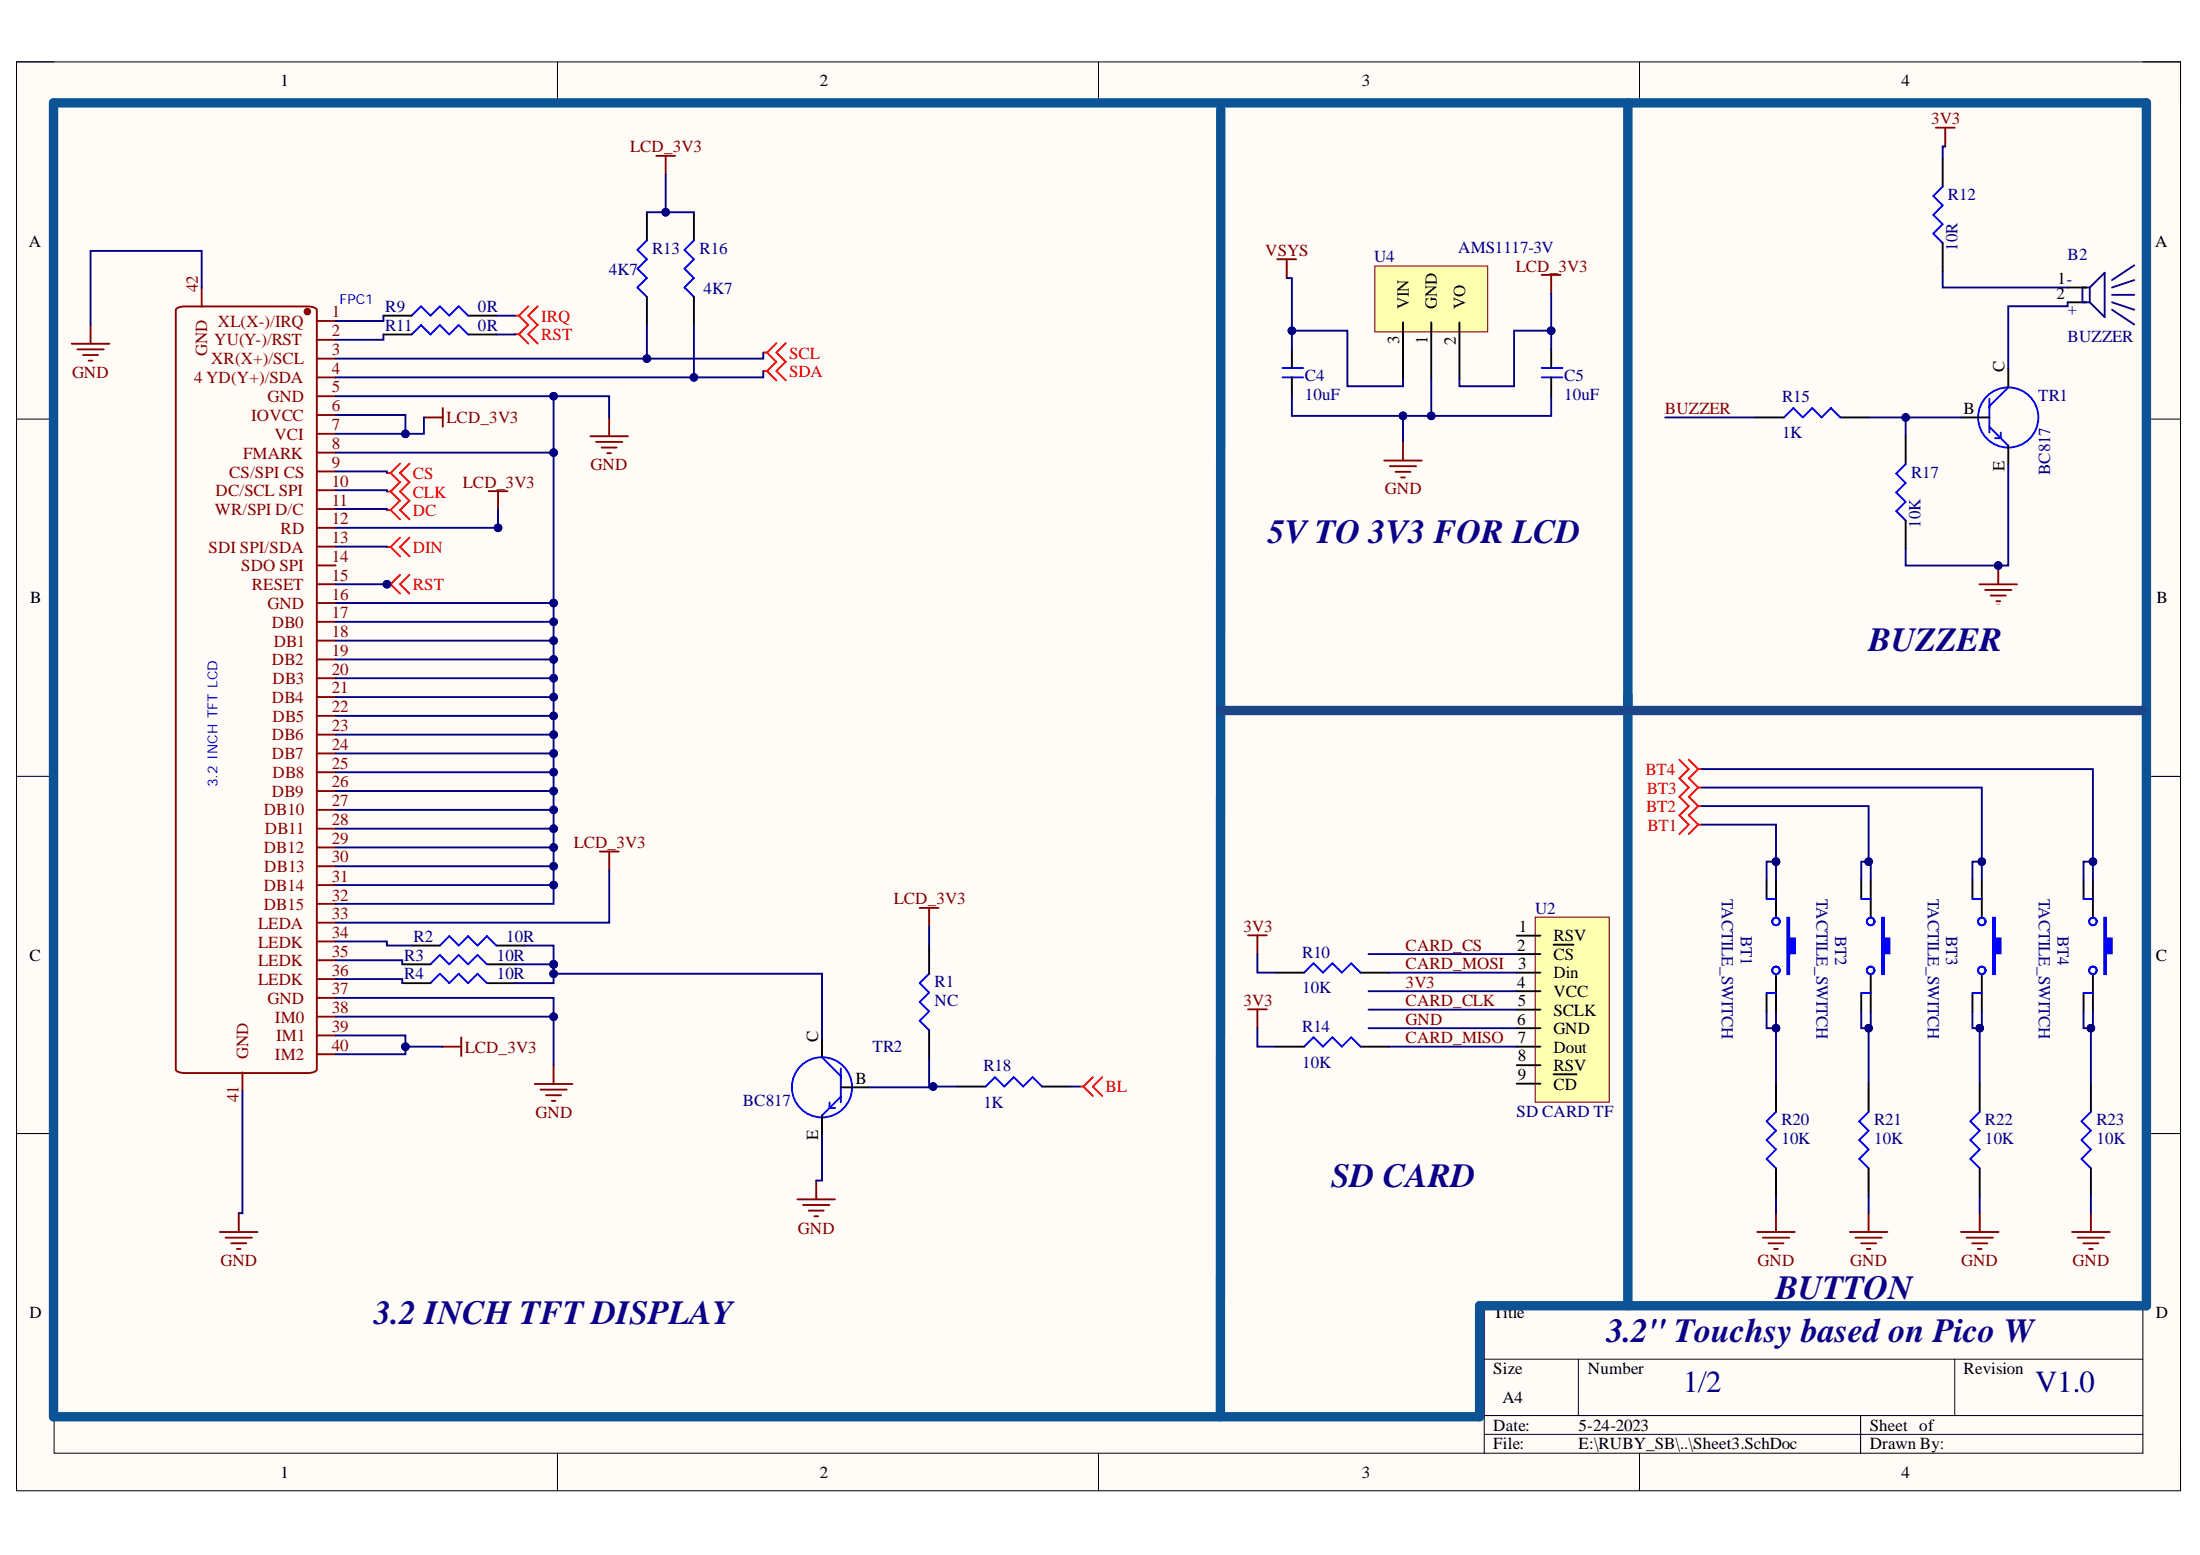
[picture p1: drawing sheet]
<svg xmlns="http://www.w3.org/2000/svg" width="297mm" height="210mm" viewBox="0 0 297 210" stroke-linecap="round" stroke-linejoin="round" font-family="sans-serif">
<path d="M2.2 8.4h292.2v192.8h-292.2z" fill-rule="evenodd" fill="#fffcf8"/>
<path d="M2.2 8.4h292.2v192.8h-292.2z" fill="none" stroke="#000" stroke-width=".14"/>
<path d="M7.3 13.4h282v182.8h-282z" fill-rule="evenodd" fill="#fffcf8"/>
<g fill="none" stroke="#000" stroke-width=".14">
<path d="M2.2 8.3h5.1M7.3 13.4h282v182.8h-282zM75.3 8.3v5.1M148.3 8.3v5.1M221.4 8.4v5M289.3 8.4h5.1v5M2.2 56.6h5.1M289.3 56.6h5.1M2.2 104.8h5.1M289.3 104.8h5.1M2.2 153h5.1M289.3 153h5.1"/>
<path d="M289.3 175.9h-88.9v20.3M75.3 196.2v5M148.3 196.2v5M200.4 183.5h88.9M200.4 191.1h88.9M200.4 193.6h88.9M213.1 183.5v7.6M221.4 196.2v5M251.2 191.1v5.1M263.9 183.5v7.6M294.4 196.2v5"/>
</g>
<path d="M207.3 123.8h10v25h-10z" fill-rule="evenodd" fill="#ffffb0"/>
<path d="M207.3 123.8h10v25h-10z" fill="none" stroke="#800000" stroke-width=".14"/>
<g fill="none" stroke="#000" stroke-width=".25">
<path d="M252.6 118.8v5.1M172.3 131.3h3.8M183.7 131.3h3.8M204.8 131.3h3.2M204.8 133.8h3.2M204.8 136.3h3.2M204.8 138.8h3.2M204.8 128.8h3.2M204.8 126.3h3.2M209.8 127.5h2.6M252.6 131.5v5.1M172.3 141.3h3.8"/>
<path d="M183.7 141.3h3.8M204.8 141.3h3.2M204.8 143.8h3.2M204.8 146.3h3.2M209.8 145h3.1"/>
</g>
<path d="M176.1 131.3l1.3-1.3 1.2 1.3 1.3-1.3 1.3 1.3 1.2-1.3 1.3 1.3M176.1 141.3l1.3-1.3 1.2 1.3 1.3-1.3 1.3 1.3 1.2-1.3 1.3 1.3" fill="none" stroke="#00f" stroke-width=".25"/>
<path d="M168.5 126.3h2.5M168.5 136.2h2.5M169.8 126.3v2.5M169.8 136.2v2.6" fill="none" stroke="#800000" stroke-width=".25"/>
<path d="M254.1 123.9h.3v2.8h.7v2h-.7v2.8h-.3z" fill-rule="evenodd" fill="#00f"/>
<g fill="none" stroke="#00f" stroke-width=".25">
<path d="M251.3 134h1.3M251.3 121.3h1.3M254.1 123.9h.3v2.8h.7v2h-.7v2.8h-.3z"/>
<circle cx="252.6" cy="131" r=".51"/>
<circle cx="252.6" cy="124.4" r=".51"/>
</g>
<path d="M239.8 118.8v5.1M251.3 118.8v2.5M239.8 131.5v5.1M251.3 134v2.6" fill="none" stroke="#000" stroke-width=".25"/>
<path d="M164.8 14.7v176.5M219.8 13.9v82.4" fill="none" stroke="#0b5394" stroke-width="1.3"/>
<path d="M241.3 123.9h.3v2.8h.7v2h-.7v2.8h-.3z" fill-rule="evenodd" fill="#00f"/>
<g fill="none" stroke="#00f" stroke-width=".25">
<path d="M238.5 134h1.3M238.5 121.3h1.3M241.3 123.9h.3v2.8h.7v2h-.7v2.8h-.3zM239.8 150.1l-1.3 1.3 1.3 1.2-1.3 1.3 1.3 1.3-1.3 1.2 1.3 1.3M252.3 150.1l-1.3 1.3 1.3 1.2-1.3 1.3 1.3 1.3-1.3 1.2 1.3 1.3M267.3 150.1l-1.3 1.3 1.3 1.2-1.3 1.3 1.3 1.3-1.3 1.2 1.3 1.3M282.3 150.1l-1.3 1.3 1.3 1.2-1.3 1.3 1.3 1.3-1.3 1.2 1.3 1.3"/>
<circle cx="239.8" cy="131" r=".51"/>
<circle cx="239.8" cy="124.4" r=".51"/>
</g>
<path d="M238.5 118.8v2.5M267.6 118.8v5.1M238.5 134v2.6M267.6 131.5v5.1M239.8 146.3v3.8M239.8 157.7v3.8M252.3 146.3v3.8M252.3 157.7v3.8M267.3 146.3v3.8M267.3 157.7v3.8M282.3 146.3v3.8M282.3 157.7v3.8" fill="none" stroke="#000" stroke-width=".25"/>
<g fill="none" stroke="#800000" stroke-width=".25">
<path d="M237.3 166.3h5M238 167.1h3.6M238.8 167.8h2M239.5 168.6h.5M239.8 163.8v2.5M249.8 166.3h5M250.5 167.1h3.6M251.3 167.8h2M252 168.6h.5M252.3 163.8v2.5M264.8 166.3h5M265.5 167.1h3.6"/>
<path d="M266.3 167.8h2M267 168.6h.5M267.3 163.8v2.5M279.8 166.3h5M280.5 167.1h3.6M281.3 167.8h2M282.1 168.6h.5M282.3 163.8v2.5"/>
</g>
<path d="M269.1 123.9h.3v2.8h.7v2h-.7v2.8h-.3z" fill-rule="evenodd" fill="#00f"/>
<g fill="none" stroke="#00f" stroke-width=".25">
<path d="M266.3 134h1.3M266.3 121.3h1.3M269.1 123.9h.3v2.8h.7v2h-.7v2.8h-.3z"/>
<circle cx="267.6" cy="131" r=".51"/>
<circle cx="267.6" cy="124.4" r=".51"/>
</g>
<path d="M266.3 118.8v2.5M282.6 118.8v5.1M266.3 134v2.6M282.6 131.5v5.1" fill="none" stroke="#000" stroke-width=".25"/>
<path d="M284.1 123.9h.3v2.8h.7v2h-.7v2.8h-.3z" fill-rule="evenodd" fill="#00f"/>
<g fill="none" stroke="#00f" stroke-width=".25">
<path d="M240.9 56.4l1.2-1.3 1.3 1.3 1.3-1.3 1.2 1.3 1.3-1.3 1.3 1.3M268.6 57.6l2.6 2.6M268.6 53.8v4.6M270.1 58.4v.7h-.7M271.2 52.3l-2.6 2.5M281.3 134h1.3M281.3 121.3h1.3M284.1 123.9h.3v2.8h.7v2h-.7v2.8h-.3z"/>
<circle cx="271.1" cy="56.4" r="4.1"/>
<circle cx="282.6" cy="131" r=".51"/>
<circle cx="282.6" cy="124.4" r=".51"/>
</g>
<path d="M237.1 56.4h3.8M248.5 56.4h3.8M264.8 56.4h3.8M271.2 49.8v2.5M271.2 60.2v2.5M281.3 118.8v2.5M281.3 134v2.6" fill="none" stroke="#000" stroke-width=".25"/>
<path d="M267.3 78.9h5M268 79.6h3.6M269.8 76.3v2.6M268.8 80.4h2M269.5 81.2h.6" fill="none" stroke="#800000" stroke-width=".25"/>
<circle cx="269.8" cy="76.3" r=".51" fill="#000080"/>
<circle cx="269.8" cy="76.3" r=".51" fill="none" stroke="#000080" stroke-width=".14"/>
<path d="M261.4 17.2h2.5M262.6 17.2v2.6M189.4 59.6v2.6M186.9 62.2h5.1M187.7 62.9h3.5M188.4 63.7h2M189.2 64.4h.5" fill="none" stroke="#800000" stroke-width=".25"/>
<path d="M262.3 25.2l-1.3 1.3 1.3 1.2-1.3 1.3 1.3 1.3-1.3 1.2 1.3 1.3M173.2 50.9h2.7M173.2 49.7h2.7M208.2 50.9h2.8M208.2 49.7h2.8M257.3 62.7l-1.3 1.2 1.3 1.3-1.3 1.3 1.3 1.2-1.3 1.3 1.3 1.3" fill="none" stroke="#00f" stroke-width=".25"/>
<path d="M262.3 21.4v3.8M262.3 32.8v3.8M174.4 47.1v2.6M174.4 50.9v2.6M209.4 47.1v2.6M209.4 50.9v2.6M257.3 58.9v3.8M257.3 70.3v3.8" fill="none" stroke="#000" stroke-width=".25"/>
<g fill="none" stroke="#f00" stroke-width=".25">
<path d="M226.7 110l1.3 1.3-1.3 1.3M226.7 107.5l1.3 1.3-1.3 1.3M226.7 105l1.3 1.3-1.3 1.3M226.7 102.5l1.3 1.3-1.3 1.3M228 110l1.3 1.3M228 107.5l1.3 1.3M228 105l1.3 1.3M228 102.5l1.3 1.3M229.3 111.3l-1.3 1.3M229.3 111.3h.5M229.3 108.8l-1.3 1.3M229.3 108.8h.5"/>
<path d="M229.3 106.3l-1.3 1.3M229.3 106.3h.5M229.3 103.8l-1.3 1.3M229.3 103.8h.5"/>
</g>
<path d="M185.6 35.9h15.3v8.9h-15.3z" fill-rule="evenodd" fill="#ffffb0"/>
<path d="M185.6 35.9h15.3v8.9h-15.3z" fill="none" stroke="#800000" stroke-width=".14"/>
<path d="M189.4 43.5v7.6M193.2 43.5v7.6M197 43.5v7.6" fill="none" stroke="#000" stroke-width=".25"/>
<path d="M23.8 41.7l.7-.3h.5h16.5a1.22 1.22 0 0 1 1.3 .5v102.5a1.22 1.22 0 0 1-1.3 .4h-16.5a1.22 1.22 0 0 1-1.3-.4v-102.5z" fill="none" stroke="#800" stroke-width=".25"/>
<circle cx="41.5" cy="42.1" r=".38" fill="#800"/>
<g fill="none" stroke="#800" stroke-width=".25">
<path d="M27.2 38.9v2.5M42.8 43.3h2.5M42.8 45.9h2.5M42.8 48.4h2.5M42.8 50.9h2.5M42.8 53.5h2.5M42.8 56h2.5M42.8 58.6h2.5M42.8 61.1h2.5M42.8 63.6h2.5M42.8 66.2h2.5M42.8 68.7h2.5"/>
<path d="M42.8 71.3h2.5M42.8 73.8h2.5M42.8 76.3h2.5M42.8 78.9h2.5M42.8 81.4h2.5M42.8 83.9h2.5M42.8 86.5h2.5M42.8 89h2.5M42.8 91.6h2.5M42.8 94.1h2.5M42.8 96.6h2.5M42.8 99.2h2.5"/>
<path d="M42.8 101.7h2.5M42.8 104.2h2.5M42.8 106.8h2.5M42.8 109.3h2.5M42.8 111.9h2.5M42.8 114.4h2.5M42.8 116.9h2.5M42.8 119.5h2.5M42.8 122h2.5M42.8 124.5h2.5M42.8 127.1h2.5M42.8 129.6h2.5"/>
<path d="M42.8 132.2h2.5M42.8 134.7h2.5M42.8 137.2h2.5M42.8 139.8h2.5M32.7 144.7v2.6M42.8 142.3h2.5"/>
<circle cx="41.5" cy="42.1" r=".38"/>
</g>
<g fill="none" stroke="#800000" stroke-width=".25">
<path d="M88.6 21h2.6M89.9 21v2.6M9.7 46.4h5.1M10.4 47.2h3.6M11.2 47.9h2M12 48.7h.5M12.2 43.9v2.5M57.2 56.4h2.6M59.8 55.1v2.5M79.7 58.9h5.1M80.5 59.7h3.5M82.2 56.4v2.5"/>
<path d="M66 66.3h2.5M67.2 66.3v2.5M81.2 60.4h2.1M82 61.2h.5M81 114.9h2.5M82.3 114.9v2.6M59.7 141.3h2.6M62.3 140v2.6M72.2 146.3h5.1M73 147.1h3.5M73.7 147.8h2.1M74.5 148.6h.5"/>
<path d="M74.7 143.8v2.5M29.7 166.3h5.1M30.5 167.1h3.5M31.2 167.8h2M32 168.6h.5M32.2 163.8v2.5"/>
</g>
<path d="M87.3 32.5l-1.2 1.2 1.2 1.3-1.2 1.3 1.2 1.2-1.2 1.3 1.2 1.3M93.7 32.5l-1.3 1.2 1.3 1.3-1.3 1.3 1.3 1.2-1.3 1.3 1.3 1.3M55.6 42.6l1.2-1.3 1.3 1.3 1.3-1.3 1.3 1.3 1.2-1.3 1.3 1.3M55.6 45.2l1.2-1.3 1.3 1.3 1.3-1.3 1.3 1.3 1.2-1.3 1.3 1.3M58.1 130.2l1.3-1.3 1.3 1.3 1.2-1.3 1.3 1.3 1.3-1.3 1.2 1.3M58.1 132.7l1.3-1.3 1.3 1.3 1.2-1.3 1.3 1.3 1.3-1.3 1.2 1.3M59.4 127.6l1.3-1.2 1.2 1.2 1.3-1.2 1.3 1.2 1.2-1.2 1.3 1.2" fill="none" stroke="#00f" stroke-width=".25"/>
<g fill="none" stroke="#000" stroke-width=".25">
<path d="M87.3 28.7v3.8M93.7 28.7v3.8M279.2 38.8h2.5M51.8 42.6h3.8M51.8 45.2h3.8M63.2 42.6h3.8M63.2 45.2h3.8M87.3 40.1v3.8M93.7 40.1v3.8M279.2 40.8h2.5M54.3 130.2h3.8M54.3 132.7h3.8"/>
<path d="M55.6 127.6h3.8M65.7 130.2h3.9M65.7 132.7h3.9M67 127.6h3.8"/>
</g>
<g fill="none" stroke="#f00" stroke-width=".25">
<path d="M69.6 45.1h.5M69.6 42.6h.5M70.1 45.1l1.2 1.3M70.1 42.6l1.2 1.3M71.3 43.8l-1.2 1.3M71.3 41.3l-1.2 1.3M72.6 43.8l-1.3 1.3 1.3 1.3M72.6 41.3l-1.3 1.3 1.3 1.3M103.1 50.1h.5M103.1 47.6h.5M103.6 50.1l1.2 1.3M103.6 47.6l1.2 1.3"/>
<path d="M104.8 48.8l-1.2 1.3M104.8 46.3l-1.2 1.3M106.1 48.8l-1.3 1.3 1.3 1.3M106.1 46.3l-1.3 1.3 1.3 1.3M52.2 73.8h.5M52.2 68.8h.5M52.2 66.3h.5M52.2 63.8h.5M52.2 78.9h.5M52.7 73.8l1.3 1.3M52.7 68.8l1.3 1.3M52.7 66.3l1.3 1.3"/>
<path d="M52.7 63.8l1.3 1.3M52.7 78.9l1.3 1.2M54 72.6l-1.3 1.2M54 67.6l-1.3 1.2M54 65.1l-1.3 1.2M54 62.6l-1.3 1.2M54 77.6l-1.3 1.3M55.3 72.6l-1.3 1.2 1.3 1.3M55.3 67.6l-1.3 1.2 1.3 1.3M55.3 65.1l-1.3 1.2 1.3 1.3M55.3 62.6l-1.3 1.2 1.3 1.3M55.3 77.6l-1.3 1.3 1.3 1.2"/>
</g>
<path d="M7.2 13.9h282.6v162.4h-90v14.9h-192.6zM219.8 93.8v82.5" fill="none" stroke="#0b5394" stroke-width="1.3"/>
<path d="M282.2 38.8v2M282.2 38.8h-1v2h1M282.2 38.8l2-2v6l-2-2M285.2 39.8h3M288.2 37.8l-3 1M288.2 35.8l-3 2M285.2 40.8l3 1M285.2 41.8l3 2" fill="none" stroke="#0c0087" stroke-width=".25"/>
<circle cx="52.2" cy="78.9" r=".51" fill="#000080"/>
<circle cx="52.2" cy="78.9" r=".51" fill="none" stroke="#000080" stroke-width=".14"/>
<path d="M172.4 35h2.6M173.7 35v2.5M208.2 37.1h2.5M209.4 37.1v2.5M124.2 122.6h2.5M125.4 122.6v2.5M110.2 159.4v2.5M107.7 161.9h5M108.4 162.7h3.6M109.2 163.4h2M110 164.2h.5" fill="none" stroke="#800000" stroke-width=".25"/>
<g fill="none" stroke="#00f" stroke-width=".25">
<path d="M125.4 131.4l-1.2 1.3 1.2 1.3-1.2 1.2 1.2 1.3-1.2 1.3 1.2 1.3M111 142.7l2.5 2.5M112 148.8v.8h.8M113.5 148l-2.5 2.6M113.5 144.2v4.6M133.1 146.7l1.2-1.3 1.3 1.3 1.3-1.3 1.3 1.3 1.2-1.3 1.3 1.3"/>
<circle cx="111" cy="146.8" r="4.1"/>
</g>
<path d="M125.4 127.6v3.8M125.4 139.1v3.8M111 140.2v2.5M111 150.6v2.5M113.5 146.8h3.8M129.3 146.7h3.8M140.7 146.7h3.8" fill="none" stroke="#000" stroke-width=".25"/>
<path d="M145.8 146.7h.5M146.3 146.7l1.3 1.2M147.6 145.4l-1.3 1.3M148.8 145.4l-1.2 1.3 1.2 1.2" fill="none" stroke="#f00" stroke-width=".25"/>
<path d="M169.8 128.8v2.5h2.5M169.8 138.8v2.5h2.5M184.8 138.8h20M184.8 136.3h20M184.8 133.8h20M184.8 128.8h20M187.5 131.3h17.3M266.3 136.6v2.2h1M187.5 141.3h17.3" fill="none" stroke="#000080" stroke-width=".25"/>
<circle cx="267.3" cy="138.8" r=".51" fill="#000080"/>
<circle cx="267.3" cy="138.8" r=".51" fill="none" stroke="#000080" stroke-width=".14"/>
<path d="M267.6 136.6v2.2h-.3v7.5" fill="none" stroke="#000080" stroke-width=".25"/>
<circle cx="267.3" cy="138.8" r=".51" fill="#000080"/>
<circle cx="267.3" cy="138.8" r=".51" fill="none" stroke="#000080" stroke-width=".14"/>
<path d="M281.3 136.6v2.2h1" fill="none" stroke="#000080" stroke-width=".25"/>
<circle cx="282.3" cy="138.8" r=".51" fill="#000080"/>
<circle cx="282.3" cy="138.8" r=".51" fill="none" stroke="#000080" stroke-width=".14"/>
<path d="M282.6 136.6v2.2h-.3v7.5" fill="none" stroke="#000080" stroke-width=".25"/>
<circle cx="282.3" cy="138.8" r=".51" fill="#000080"/>
<circle cx="282.3" cy="138.8" r=".51" fill="none" stroke="#000080" stroke-width=".14"/>
<path d="M251.3 136.6v2.2h1" fill="none" stroke="#000080" stroke-width=".25"/>
<circle cx="252.3" cy="138.8" r=".51" fill="#000080"/>
<circle cx="252.3" cy="138.8" r=".51" fill="none" stroke="#000080" stroke-width=".14"/>
<path d="M252.6 136.6v2.2h-.3v7.5" fill="none" stroke="#000080" stroke-width=".25"/>
<circle cx="252.3" cy="138.8" r=".51" fill="#000080"/>
<circle cx="252.3" cy="138.8" r=".51" fill="none" stroke="#000080" stroke-width=".14"/>
<path d="M239.8 116.3h-1.3v2.5" fill="none" stroke="#000080" stroke-width=".25"/>
<circle cx="239.8" cy="116.3" r=".51" fill="#000080"/>
<circle cx="239.8" cy="116.3" r=".51" fill="none" stroke="#000080" stroke-width=".14"/>
<path d="M238.5 136.6v2.2h1.3" fill="none" stroke="#000080" stroke-width=".25"/>
<circle cx="239.8" cy="138.8" r=".51" fill="#000080"/>
<circle cx="239.8" cy="138.8" r=".51" fill="none" stroke="#000080" stroke-width=".14"/>
<path d="M239.8 136.6v9.7" fill="none" stroke="#000080" stroke-width=".25"/>
<circle cx="239.8" cy="138.8" r=".51" fill="#000080"/>
<circle cx="239.8" cy="138.8" r=".51" fill="none" stroke="#000080" stroke-width=".14"/>
<path d="M224.8 56.4h12.3M257.3 56.4v2.5" fill="none" stroke="#000080" stroke-width=".25"/>
<circle cx="257.3" cy="56.4" r=".51" fill="#000080"/>
<circle cx="257.3" cy="56.4" r=".51" fill="none" stroke="#000080" stroke-width=".14"/>
<path d="M252.3 56.4h12.5" fill="none" stroke="#000080" stroke-width=".25"/>
<circle cx="257.3" cy="56.4" r=".51" fill="#000080"/>
<circle cx="257.3" cy="56.4" r=".51" fill="none" stroke="#000080" stroke-width=".14"/>
<path d="M262.6 19.8h-.3v1.6M271.2 62.7v13.6h-13.9v-2.2" fill="none" stroke="#000080" stroke-width=".25"/>
<circle cx="269.8" cy="76.3" r=".51" fill="#000080"/>
<circle cx="269.8" cy="76.3" r=".51" fill="none" stroke="#000080" stroke-width=".14"/>
<path d="M252.3 116.3h-1v2.5" fill="none" stroke="#000080" stroke-width=".25"/>
<circle cx="252.3" cy="116.3" r=".51" fill="#000080"/>
<circle cx="252.3" cy="116.3" r=".51" fill="none" stroke="#000080" stroke-width=".14"/>
<path d="M229.8 111.3h10v5" fill="none" stroke="#000080" stroke-width=".25"/>
<circle cx="239.8" cy="116.3" r=".51" fill="#000080"/>
<circle cx="239.8" cy="116.3" r=".51" fill="none" stroke="#000080" stroke-width=".14"/>
<path d="M239.8 116.3v2.5" fill="none" stroke="#000080" stroke-width=".25"/>
<circle cx="239.8" cy="116.3" r=".51" fill="#000080"/>
<circle cx="239.8" cy="116.3" r=".51" fill="none" stroke="#000080" stroke-width=".14"/>
<path d="M229.8 106.3h37.8v10h-1.3v2.5" fill="none" stroke="#000080" stroke-width=".25"/>
<circle cx="267.6" cy="116.3" r=".51" fill="#000080"/>
<circle cx="267.6" cy="116.3" r=".51" fill="none" stroke="#000080" stroke-width=".14"/>
<path d="M267.6 116.3v2.5" fill="none" stroke="#000080" stroke-width=".25"/>
<circle cx="267.6" cy="116.3" r=".51" fill="#000080"/>
<circle cx="267.6" cy="116.3" r=".51" fill="none" stroke="#000080" stroke-width=".14"/>
<path d="M229.8 103.8h52.8v12.5h-1.3v2.5" fill="none" stroke="#000080" stroke-width=".25"/>
<circle cx="282.6" cy="116.3" r=".51" fill="#000080"/>
<circle cx="282.6" cy="116.3" r=".51" fill="none" stroke="#000080" stroke-width=".14"/>
<path d="M282.6 116.3v2.5" fill="none" stroke="#000080" stroke-width=".25"/>
<circle cx="282.6" cy="116.3" r=".51" fill="#000080"/>
<circle cx="282.6" cy="116.3" r=".51" fill="none" stroke="#000080" stroke-width=".14"/>
<path d="M229.8 108.8h22.5v7.5h.3v2.5" fill="none" stroke="#000080" stroke-width=".25"/>
<circle cx="252.3" cy="116.3" r=".51" fill="#000080"/>
<circle cx="252.3" cy="116.3" r=".51" fill="none" stroke="#000080" stroke-width=".14"/>
<path d="M193.2 51.1v5h16.2v-2.6" fill="none" stroke="#000080" stroke-width=".25"/>
<circle cx="193.2" cy="56.1" r=".51" fill="#000080"/>
<circle cx="193.2" cy="56.1" r=".51" fill="none" stroke="#000080" stroke-width=".14"/>
<path d="M189.4 56.1v3.5" fill="none" stroke="#000080" stroke-width=".25"/>
<circle cx="189.4" cy="56.1" r=".51" fill="#000080"/>
<circle cx="189.4" cy="56.1" r=".51" fill="none" stroke="#000080" stroke-width=".14"/>
<path d="M174.4 47.1v-2.5h7.5v7.5h7.5v-1" fill="none" stroke="#000080" stroke-width=".25"/>
<circle cx="174.4" cy="44.6" r=".51" fill="#000080"/>
<circle cx="174.4" cy="44.6" r=".51" fill="none" stroke="#000080" stroke-width=".14"/>
<path d="M209.4 44.6v2.5" fill="none" stroke="#000080" stroke-width=".25"/>
<circle cx="209.4" cy="44.6" r=".51" fill="#000080"/>
<circle cx="209.4" cy="44.6" r=".51" fill="none" stroke="#000080" stroke-width=".14"/>
<path d="M209.4 39.6v5h-5v7.5h-7.4v-1" fill="none" stroke="#000080" stroke-width=".25"/>
<circle cx="209.4" cy="44.6" r=".51" fill="#000080"/>
<circle cx="209.4" cy="44.6" r=".51" fill="none" stroke="#000080" stroke-width=".14"/>
<path d="M27.2 38.9v-5h-15v10M45.3 53.5h36.9v2.9M32.7 147.3v16.5h-.5" fill="none" stroke="#000080" stroke-width=".25"/>
<circle cx="74.7" cy="53.5" r=".51" fill="#000080"/>
<circle cx="74.7" cy="53.5" r=".51" fill="none" stroke="#000080" stroke-width=".14"/>
<path d="M74.7 119.5v2.5h-29.4" fill="none" stroke="#000080" stroke-width=".25"/>
<circle cx="74.7" cy="119.5" r=".51" fill="#000080"/>
<circle cx="74.7" cy="119.5" r=".51" fill="none" stroke="#000080" stroke-width=".14"/>
<path d="M74.7 109.3v2.6" fill="none" stroke="#000080" stroke-width=".25"/>
<circle cx="74.7" cy="111.9" r=".51" fill="#000080"/>
<circle cx="74.7" cy="111.9" r=".51" fill="none" stroke="#000080" stroke-width=".14"/>
<circle cx="74.7" cy="109.3" r=".51" fill="#000080"/>
<circle cx="74.7" cy="109.3" r=".51" fill="none" stroke="#000080" stroke-width=".14"/>
<path d="M45.3 139.8h9.4v2.5h-9.4" fill="none" stroke="#000080" stroke-width=".25"/>
<circle cx="54.7" cy="141.3" r=".51" fill="#000080"/>
<circle cx="54.7" cy="141.3" r=".51" fill="none" stroke="#000080" stroke-width=".14"/>
<path d="M74.7 116.9v2.6h-29.4" fill="none" stroke="#000080" stroke-width=".25"/>
<circle cx="74.7" cy="119.5" r=".51" fill="#000080"/>
<circle cx="74.7" cy="119.5" r=".51" fill="none" stroke="#000080" stroke-width=".14"/>
<circle cx="74.7" cy="116.9" r=".51" fill="#000080"/>
<circle cx="74.7" cy="116.9" r=".51" fill="none" stroke="#000080" stroke-width=".14"/>
<path d="M45.3 114.4h29.4v2.5h-29.4" fill="none" stroke="#000080" stroke-width=".25"/>
<circle cx="74.7" cy="116.9" r=".51" fill="#000080"/>
<circle cx="74.7" cy="116.9" r=".51" fill="none" stroke="#000080" stroke-width=".14"/>
<circle cx="74.7" cy="114.4" r=".51" fill="#000080"/>
<circle cx="74.7" cy="114.4" r=".51" fill="none" stroke="#000080" stroke-width=".14"/>
<path d="M45.3 111.9h29.4v2.5" fill="none" stroke="#000080" stroke-width=".25"/>
<circle cx="74.7" cy="111.9" r=".51" fill="#000080"/>
<circle cx="74.7" cy="111.9" r=".51" fill="none" stroke="#000080" stroke-width=".14"/>
<circle cx="74.7" cy="114.4" r=".51" fill="#000080"/>
<circle cx="74.7" cy="114.4" r=".51" fill="none" stroke="#000080" stroke-width=".14"/>
<path d="M74.7 106.8v2.5h-29.4" fill="none" stroke="#000080" stroke-width=".25"/>
<circle cx="74.7" cy="109.3" r=".51" fill="#000080"/>
<circle cx="74.7" cy="109.3" r=".51" fill="none" stroke="#000080" stroke-width=".14"/>
<circle cx="74.7" cy="106.8" r=".51" fill="#000080"/>
<circle cx="74.7" cy="106.8" r=".51" fill="none" stroke="#000080" stroke-width=".14"/>
<path d="M74.7 104.2v2.6h-29.4" fill="none" stroke="#000080" stroke-width=".25"/>
<circle cx="74.7" cy="106.8" r=".51" fill="#000080"/>
<circle cx="74.7" cy="106.8" r=".51" fill="none" stroke="#000080" stroke-width=".14"/>
<circle cx="74.7" cy="104.2" r=".51" fill="#000080"/>
<circle cx="74.7" cy="104.2" r=".51" fill="none" stroke="#000080" stroke-width=".14"/>
<path d="M74.7 101.7v2.5h-29.4" fill="none" stroke="#000080" stroke-width=".25"/>
<circle cx="74.7" cy="104.2" r=".51" fill="#000080"/>
<circle cx="74.7" cy="104.2" r=".51" fill="none" stroke="#000080" stroke-width=".14"/>
<circle cx="74.7" cy="101.7" r=".51" fill="#000080"/>
<circle cx="74.7" cy="101.7" r=".51" fill="none" stroke="#000080" stroke-width=".14"/>
<path d="M74.7 99.2v2.5h-29.4" fill="none" stroke="#000080" stroke-width=".25"/>
<circle cx="74.7" cy="101.7" r=".51" fill="#000080"/>
<circle cx="74.7" cy="101.7" r=".51" fill="none" stroke="#000080" stroke-width=".14"/>
<circle cx="74.7" cy="99.2" r=".51" fill="#000080"/>
<circle cx="74.7" cy="99.2" r=".51" fill="none" stroke="#000080" stroke-width=".14"/>
<path d="M74.7 96.6v2.6h-29.4" fill="none" stroke="#000080" stroke-width=".25"/>
<circle cx="74.7" cy="99.2" r=".51" fill="#000080"/>
<circle cx="74.7" cy="99.2" r=".51" fill="none" stroke="#000080" stroke-width=".14"/>
<circle cx="74.7" cy="96.6" r=".51" fill="#000080"/>
<circle cx="74.7" cy="96.6" r=".51" fill="none" stroke="#000080" stroke-width=".14"/>
<path d="M74.7 94.1v2.5h-29.4" fill="none" stroke="#000080" stroke-width=".25"/>
<circle cx="74.7" cy="96.6" r=".51" fill="#000080"/>
<circle cx="74.7" cy="96.6" r=".51" fill="none" stroke="#000080" stroke-width=".14"/>
<circle cx="74.7" cy="94.1" r=".51" fill="#000080"/>
<circle cx="74.7" cy="94.1" r=".51" fill="none" stroke="#000080" stroke-width=".14"/>
<path d="M74.7 91.6v2.5h-29.4" fill="none" stroke="#000080" stroke-width=".25"/>
<circle cx="74.7" cy="94.1" r=".51" fill="#000080"/>
<circle cx="74.7" cy="94.1" r=".51" fill="none" stroke="#000080" stroke-width=".14"/>
<circle cx="74.7" cy="91.6" r=".51" fill="#000080"/>
<circle cx="74.7" cy="91.6" r=".51" fill="none" stroke="#000080" stroke-width=".14"/>
<path d="M74.7 89v2.6h-29.4" fill="none" stroke="#000080" stroke-width=".25"/>
<circle cx="74.7" cy="91.6" r=".51" fill="#000080"/>
<circle cx="74.7" cy="91.6" r=".51" fill="none" stroke="#000080" stroke-width=".14"/>
<circle cx="74.7" cy="89" r=".51" fill="#000080"/>
<circle cx="74.7" cy="89" r=".51" fill="none" stroke="#000080" stroke-width=".14"/>
<path d="M74.7 86.5v2.5h-29.4" fill="none" stroke="#000080" stroke-width=".25"/>
<circle cx="74.7" cy="89" r=".51" fill="#000080"/>
<circle cx="74.7" cy="89" r=".51" fill="none" stroke="#000080" stroke-width=".14"/>
<circle cx="74.7" cy="86.5" r=".51" fill="#000080"/>
<circle cx="74.7" cy="86.5" r=".51" fill="none" stroke="#000080" stroke-width=".14"/>
<path d="M74.7 83.9v2.6h-29.4" fill="none" stroke="#000080" stroke-width=".25"/>
<circle cx="74.7" cy="86.5" r=".51" fill="#000080"/>
<circle cx="74.7" cy="86.5" r=".51" fill="none" stroke="#000080" stroke-width=".14"/>
<circle cx="74.7" cy="83.9" r=".51" fill="#000080"/>
<circle cx="74.7" cy="83.9" r=".51" fill="none" stroke="#000080" stroke-width=".14"/>
<path d="M74.7 81.4v2.5h-29.4" fill="none" stroke="#000080" stroke-width=".25"/>
<circle cx="74.7" cy="83.9" r=".51" fill="#000080"/>
<circle cx="74.7" cy="83.9" r=".51" fill="none" stroke="#000080" stroke-width=".14"/>
<circle cx="74.7" cy="81.4" r=".51" fill="#000080"/>
<circle cx="74.7" cy="81.4" r=".51" fill="none" stroke="#000080" stroke-width=".14"/>
<path d="M54.7 141.3h5" fill="none" stroke="#000080" stroke-width=".25"/>
<circle cx="54.7" cy="141.3" r=".51" fill="#000080"/>
<circle cx="54.7" cy="141.3" r=".51" fill="none" stroke="#000080" stroke-width=".14"/>
<path d="M52.2 78.8l-6.9 .1M45.3 127.1h6.9v.5h3.4M45.3 129.6h9v.6M45.3 132.2h9v.5" fill="none" stroke="#000080" stroke-width=".25"/>
<circle cx="52.2" cy="78.9" r=".51" fill="#000080"/>
<circle cx="52.2" cy="78.9" r=".51" fill="none" stroke="#000080" stroke-width=".14"/>
<path d="M45.3 73.8h6.9M45.3 71.3h21.9" fill="none" stroke="#000080" stroke-width=".25"/>
<circle cx="67.2" cy="71.3" r=".51" fill="#000080"/>
<circle cx="67.2" cy="71.3" r=".51" fill="none" stroke="#000080" stroke-width=".14"/>
<path d="M74.7 53.5v7.6M45.3 68.7h6.9v.1M45.3 66.2h6.9v.1M45.3 63.6h6.9v.2" fill="none" stroke="#000080" stroke-width=".25"/>
<circle cx="74.7" cy="61.1" r=".51" fill="#000080"/>
<circle cx="74.7" cy="61.1" r=".51" fill="none" stroke="#000080" stroke-width=".14"/>
<circle cx="74.7" cy="53.5" r=".51" fill="#000080"/>
<circle cx="74.7" cy="53.5" r=".51" fill="none" stroke="#000080" stroke-width=".14"/>
<path d="M57.2 56.4v2.2h-11.9" fill="none" stroke="#000080" stroke-width=".25"/>
<circle cx="54.7" cy="58.6" r=".51" fill="#000080"/>
<circle cx="54.7" cy="58.6" r=".51" fill="none" stroke="#000080" stroke-width=".14"/>
<path d="M45.3 56h9.4v2.6" fill="none" stroke="#000080" stroke-width=".25"/>
<circle cx="54.7" cy="58.6" r=".51" fill="#000080"/>
<circle cx="54.7" cy="58.6" r=".51" fill="none" stroke="#000080" stroke-width=".14"/>
<path d="M45.3 61.1h29.4v20.3h-29.4" fill="none" stroke="#000080" stroke-width=".25"/>
<circle cx="74.7" cy="81.4" r=".51" fill="#000080"/>
<circle cx="74.7" cy="81.4" r=".51" fill="none" stroke="#000080" stroke-width=".14"/>
<circle cx="74.7" cy="61.1" r=".51" fill="#000080"/>
<circle cx="74.7" cy="61.1" r=".51" fill="none" stroke="#000080" stroke-width=".14"/>
<path d="M103.1 50.1v.8h-57.8" fill="none" stroke="#000080" stroke-width=".25"/>
<circle cx="93.7" cy="50.9" r=".51" fill="#000080"/>
<circle cx="93.7" cy="50.9" r=".51" fill="none" stroke="#000080" stroke-width=".14"/>
<path d="M103.1 47.6v.8h-57.8" fill="none" stroke="#000080" stroke-width=".25"/>
<circle cx="87.3" cy="48.4" r=".51" fill="#000080"/>
<circle cx="87.3" cy="48.4" r=".51" fill="none" stroke="#000080" stroke-width=".14"/>
<path d="M74.7 137.2v6.6" fill="none" stroke="#000080" stroke-width=".25"/>
<circle cx="74.7" cy="137.2" r=".51" fill="#000080"/>
<circle cx="74.7" cy="137.2" r=".51" fill="none" stroke="#000080" stroke-width=".14"/>
<path d="M45.3 134.7h29.4v2.5h-29.4" fill="none" stroke="#000080" stroke-width=".25"/>
<circle cx="74.7" cy="137.2" r=".51" fill="#000080"/>
<circle cx="74.7" cy="137.2" r=".51" fill="none" stroke="#000080" stroke-width=".14"/>
<path d="M67.2 68.8v2.5" fill="none" stroke="#000080" stroke-width=".25"/>
<circle cx="67.2" cy="71.3" r=".51" fill="#000080"/>
<circle cx="67.2" cy="71.3" r=".51" fill="none" stroke="#000080" stroke-width=".14"/>
<path d="M51.8 42.6v.7h-6.5M51.8 45.2v.7h-6.5M67 42.6h2.6M69.6 45.1l-2.6 .1M87.3 43.9v4.5M239.8 161.5v2.3M252.3 161.5v2.3M267.3 161.5v2.3M282.3 161.5v2.3" fill="none" stroke="#000080" stroke-width=".25"/>
<circle cx="87.3" cy="48.4" r=".51" fill="#000080"/>
<circle cx="87.3" cy="48.4" r=".51" fill="none" stroke="#000080" stroke-width=".14"/>
<path d="M93.7 43.9v7" fill="none" stroke="#000080" stroke-width=".25"/>
<circle cx="93.7" cy="50.9" r=".51" fill="#000080"/>
<circle cx="93.7" cy="50.9" r=".51" fill="none" stroke="#000080" stroke-width=".14"/>
<path d="M89.9 23.6v5.1h-2.6" fill="none" stroke="#000080" stroke-width=".25"/>
<circle cx="89.9" cy="28.7" r=".51" fill="#000080"/>
<circle cx="89.9" cy="28.7" r=".51" fill="none" stroke="#000080" stroke-width=".14"/>
<path d="M89.9 28.7h3.8" fill="none" stroke="#000080" stroke-width=".25"/>
<circle cx="89.9" cy="28.7" r=".51" fill="#000080"/>
<circle cx="89.9" cy="28.7" r=".51" fill="none" stroke="#000080" stroke-width=".14"/>
<path d="M173.7 37.5h.7v7.1" fill="none" stroke="#000080" stroke-width=".25"/>
<circle cx="174.4" cy="44.6" r=".51" fill="#000080"/>
<circle cx="174.4" cy="44.6" r=".51" fill="none" stroke="#000080" stroke-width=".14"/>
<path d="M262.3 36.6v2.2h16.9M279.2 40.8v.5h-8v8.5M69.6 130.2h5.1" fill="none" stroke="#000080" stroke-width=".25"/>
<circle cx="74.7" cy="130.2" r=".51" fill="#000080"/>
<circle cx="74.7" cy="130.2" r=".51" fill="none" stroke="#000080" stroke-width=".14"/>
<path d="M70.8 127.6h3.9v2.6" fill="none" stroke="#000080" stroke-width=".25"/>
<circle cx="74.7" cy="130.2" r=".51" fill="#000080"/>
<circle cx="74.7" cy="130.2" r=".51" fill="none" stroke="#000080" stroke-width=".14"/>
<path d="M111 153.1v6.3h-.8M126 146.7h3.3M144.5 146.7h1.3" fill="none" stroke="#000080" stroke-width=".25"/>
<circle cx="126" cy="146.7" r=".51" fill="#000080"/>
<circle cx="126" cy="146.7" r=".51" fill="none" stroke="#000080" stroke-width=".14"/>
<path d="M174.4 53.5v2.6h18.8M82.3 117.5v7h-37M125.4 125.1v2.5" fill="none" stroke="#000080" stroke-width=".25"/>
<circle cx="189.4" cy="56.1" r=".51" fill="#000080"/>
<circle cx="189.4" cy="56.1" r=".51" fill="none" stroke="#000080" stroke-width=".14"/>
<circle cx="193.2" cy="56.1" r=".51" fill="#000080"/>
<circle cx="193.2" cy="56.1" r=".51" fill="none" stroke="#000080" stroke-width=".14"/>
<path d="M125.4 142.9v3.8h.6v.1h-8.7" fill="none" stroke="#000080" stroke-width=".25"/>
<circle cx="126" cy="146.7" r=".51" fill="#000080"/>
<circle cx="126" cy="146.7" r=".51" fill="none" stroke="#000080" stroke-width=".14"/>
<path d="M74.7 130.2v2.5h-5.1" fill="none" stroke="#000080" stroke-width=".25"/>
<circle cx="74.7" cy="131.4" r=".51" fill="#000080"/>
<circle cx="74.7" cy="131.4" r=".51" fill="none" stroke="#000080" stroke-width=".14"/>
<circle cx="74.7" cy="130.2" r=".51" fill="#000080"/>
<circle cx="74.7" cy="130.2" r=".51" fill="none" stroke="#000080" stroke-width=".14"/>
<path d="M74.7 131.4h36.3v8.8" fill="none" stroke="#000080" stroke-width=".25"/>
<circle cx="74.7" cy="131.4" r=".51" fill="#000080"/>
<circle cx="74.7" cy="131.4" r=".51" fill="none" stroke="#000080" stroke-width=".14"/>
<path d="M164.8 95.9h124.5" fill="none" stroke="#1c4587" stroke-width="1.3"/>
<g font-size="4.6" fill="#0c0087">
<text x="171.2" y="73.3">5V TO 3V3 FOR LCD</text>
<text x="252.3" y="87.9">BUZZER</text>
<text x="179.7" y="160.3">SD CARD</text>
<text x="50.5" y="178.7">3.2 INCH TFT DISPLAY</text>
<text x="239.8" y="175.3">BUTTON</text>
<text x="216.9" y="181.2">3.2'' Touchsy based on Pico W</text>
</g>
<g font-size="4.1" fill="#000080">
<text x="227.2" y="187.9">1/2</text>
<text x="274.8" y="187.9">V1.0</text>
</g>
<g font-size="2.3">
<text x="37.9" y="11.7">1</text>
<text x="110.7" y="11.7">2</text>
<text x="183.9" y="11.7">3</text>
<text x="256.8" y="11.7">4</text>
<text x="3.9" y="33.3">A</text>
<text x="291" y="33.3">A</text>
<text x="190.2" y="41.7" transform="rotate(-90 190.2 41.7)">VIN</text>
<text x="194" y="41.7" transform="rotate(-90 194 41.7)">GND</text>
<text x="197.8" y="41.7" transform="rotate(-90 197.8 41.7)">VO</text>
<text x="277.6" y="40.3">2</text>
<text x="277.8" y="38.4">1</text>
<text x="188.9" y="46.5" transform="rotate(-90 188.9 46.5)">3</text>
<text x="192.7" y="46.4" transform="rotate(-90 192.7 46.4)">1</text>
<text x="196.5" y="46.6" transform="rotate(-90 196.5 46.6)">2</text>
<text x="270.6" y="50.3" transform="rotate(-90 270.6 50.3)">C</text>
<text x="265.1" y="55.8">B</text>
<text x="270.6" y="63.5" transform="rotate(-90 270.6 63.5)">E</text>
<text x="4.1" y="81.4">B</text>
<text x="291.2" y="81.4">B</text>
<text x="205.1" y="125.8">1</text>
<text x="4" y="129.7">C</text>
<text x="204.8" y="128.3">2</text>
<text x="205" y="130.8">3</text>
<text x="209.7" y="129.6">CS</text>
<text x="209.7" y="127.1">RSV</text>
<text x="291.1" y="129.7">C</text>
<text x="204.8" y="133.3">4</text>
<text x="204.9" y="135.8">5</text>
<text x="209.7" y="132">Din</text>
<text x="209.7" y="134.6">VCC</text>
<text x="209.7" y="137.1">SCLK</text>
<text x="110.4" y="140.7" transform="rotate(-90 110.4 140.7)">C</text>
<text x="204.8" y="138.3">6</text>
<text x="204.9" y="140.8">7</text>
<text x="204.9" y="143.3">8</text>
<text x="209.7" y="139.6">GND</text>
<text x="209.7" y="142.1">Dout</text>
<text x="115.5" y="146.3">B</text>
<text x="204.9" y="145.8">9</text>
<text x="209.7" y="144.5">RSV</text>
<text x="209.7" y="147.1">CD</text>
<text x="110.4" y="153.9" transform="rotate(-90 110.4 153.9)">E</text>
<text x="4" y="177.9">D</text>
<text x="201.6" y="177.9">Title</text>
<text x="291.1" y="177.9">D</text>
<text x="201.6" y="185.5">Size</text>
<text x="214.4" y="185.5">Number</text>
<text x="265.1" y="185.5">Revision</text>
<text x="202.9" y="189.3">A4</text>
<text x="201.6" y="193.1">Date:</text>
<text x="201.6" y="195.7">File:</text>
<text x="213.1" y="193.1">5-24-2023</text>
<text x="213.1" y="195.7">E:\RUBY_SB\..\Sheet3.SchDoc</text>
<text x="252.4" y="193.1">Sheet of</text>
<text x="252.4" y="195.7">Drawn By:</text>
<text x="37.9" y="199.5">1</text>
<text x="110.7" y="199.5">2</text>
<text x="183.9" y="199.5">3</text>
<text x="256.8" y="199.5">4</text>
</g>
<g font-size="2.3" fill="#800000">
<text x="260.7" y="16.7">3V3</text>
<text x="85.1" y="20.5">LCD_3V3</text>
<text x="170.8" y="34.6">VSYS</text>
<text x="204.7" y="36.7">LCD_3V3</text>
<text x="9.7" y="51">GND</text>
<text x="60.3" y="57.1">LCD_3V3</text>
<text x="224.8" y="55.8">BUZZER</text>
<text x="62.5" y="65.8">LCD_3V3</text>
<text x="79.7" y="63.4">GND</text>
<text x="187" y="66.7">GND</text>
<text x="77.5" y="114.5">LCD_3V3</text>
<text x="120.7" y="122.1">LCD_3V3</text>
<text x="167.9" y="125.8">3V3</text>
<text x="189.8" y="130.8">CARD_MOSI</text>
<text x="189.8" y="128.3">CARD_CS</text>
<text x="167.9" y="135.8">3V3</text>
<text x="189.8" y="133.3">3V3</text>
<text x="189.8" y="135.8">CARD_CLK</text>
<text x="62.8" y="142.1">LCD_3V3</text>
<text x="189.8" y="140.8">CARD_MISO</text>
<text x="189.8" y="138.3">GND</text>
<text x="72.3" y="150.9">GND</text>
<text x="107.7" y="166.5">GND</text>
<text x="29.8" y="170.9">GND</text>
<text x="237.3" y="170.9">GND</text>
<text x="249.8" y="170.9">GND</text>
<text x="264.8" y="170.9">GND</text>
<text x="279.8" y="170.9">GND</text>
</g>
<g font-size="2.3" fill="#000080">
<text x="263" y="27">R12</text>
<text x="88" y="34.3">R13</text>
<text x="94.5" y="34.3">R16</text>
<text x="185.5" y="35.4">U4</text>
<text x="196.9" y="34.1">AMS1117-3V</text>
<text x="264.3" y="33.9" transform="rotate(-90 264.3 33.9)">10R</text>
<text x="279.2" y="35.1">B2</text>
<text x="82.2" y="37.1">4K7</text>
<text x="95" y="39.6">4K7</text>
<text x="279.8" y="37.3" transform="rotate(-180 279.8 37.3)">-</text>
<text x="280.4" y="41.3" transform="rotate(-180 280.4 41.3)">+</text>
<text x="52" y="42.2">R9</text>
<text x="52" y="44.7">R11</text>
<text x="64.5" y="42.2">0R</text>
<text x="64.5" y="44.7">0R</text>
<text x="279.2" y="46.1">BUZZER</text>
<text x="176.2" y="51.5">C4</text>
<text x="176.2" y="54">10uF</text>
<text x="211.2" y="51.5">C5</text>
<text x="211.2" y="54">10uF</text>
<text x="240.6" y="54.3">R15</text>
<text x="240.6" y="59.1">1K</text>
<text x="275.2" y="54.1">TR1</text>
<text x="258" y="64.5">R17</text>
<text x="276.8" y="64.1" transform="rotate(-90 276.8 64.1)">BC817</text>
<text x="259.3" y="71.3" transform="rotate(-90 259.3 71.3)">10K</text>
<text x="207.3" y="123.3">U2</text>
<text x="232.5" y="121.3" transform="rotate(90 232.5 121.3)">TACTILE_SWITCH</text>
<text x="245.3" y="121.3" transform="rotate(90 245.3 121.3)">TACTILE_SWITCH</text>
<text x="260.3" y="121.3" transform="rotate(90 260.3 121.3)">TACTILE_SWITCH</text>
<text x="275.3" y="121.3" transform="rotate(90 275.3 121.3)">TACTILE_SWITCH</text>
<text x="54.5" y="129.7">R3</text>
<text x="55.8" y="127.1">R2</text>
<text x="67.1" y="129.7">10R</text>
<text x="68.3" y="127.1">10R</text>
<text x="175.8" y="129.3">R10</text>
<text x="235" y="126.3" transform="rotate(90 235 126.3)">BT1</text>
<text x="247.8" y="126.3" transform="rotate(90 247.8 126.3)">BT2</text>
<text x="262.8" y="126.3" transform="rotate(90 262.8 126.3)">BT3</text>
<text x="277.8" y="126.3" transform="rotate(90 277.8 126.3)">BT4</text>
<text x="54.5" y="132.2">R4</text>
<text x="67.1" y="132.2">10R</text>
<text x="126.2" y="133.2">R1</text>
<text x="126.2" y="135.8">NC</text>
<text x="175.8" y="134.1">10K</text>
<text x="117.8" y="142">TR2</text>
<text x="175.8" y="139.3">R14</text>
<text x="100.3" y="149.3">BC817</text>
<text x="132.8" y="144.6">R18</text>
<text x="132.8" y="149.5">1K</text>
<text x="175.8" y="144.1">10K</text>
<text x="204.7" y="150.8">SD CARD TF</text>
<text x="240.5" y="151.9">R20</text>
<text x="240.5" y="154.4">10K</text>
<text x="253" y="151.9">R21</text>
<text x="253" y="154.4">10K</text>
<text x="268" y="151.9">R22</text>
<text x="268" y="154.4">10K</text>
<text x="283.1" y="151.9">R23</text>
<text x="283.1" y="154.4">10K</text>
</g>
<g font-size="2.3" fill="#800">
<text x="26.7" y="39.4" transform="rotate(-90 26.7 39.4)">42</text>
<text x="28.9" y="46.6">YU(Y-)/RST</text>
<text x="29.4" y="44.1">XL(X-)/IRQ</text>
<text x="44.8" y="42.8">1</text>
<text x="44.8" y="45.4">2</text>
<text x="44.8" y="47.9">3</text>
<text x="26.2" y="51.7">4 YD(Y+)/SDA</text>
<text x="28" y="48.1" transform="rotate(-90 28 48.1)">GND</text>
<text x="28.5" y="49.2">XR(X+)/SCL</text>
<text x="44.8" y="50.4">4</text>
<text x="44.8" y="53">5</text>
<text x="33.9" y="56.8">IOVCC</text>
<text x="36.1" y="54.2">GND</text>
<text x="37" y="59.4">VCI</text>
<text x="44.8" y="55.5">6</text>
<text x="44.8" y="58">7</text>
<text x="31" y="64.5">CS/SPI CS</text>
<text x="32.8" y="61.9">FMARK</text>
<text x="44.8" y="60.7">8</text>
<text x="44.8" y="63.2">9</text>
<text x="44.8" y="65.7">10</text>
<text x="29" y="69.5">WR/SPI D/C</text>
<text x="29.1" y="67">DC/SCL SPI</text>
<text x="44.8" y="68.3">11</text>
<text x="44.8" y="70.8">12</text>
<text x="28.2" y="74.6">SDI SPI/SDA</text>
<text x="32.6" y="77.1">SDO SPI</text>
<text x="37.9" y="72.1">RD</text>
<text x="44.8" y="73.3">13</text>
<text x="44.8" y="75.9">14</text>
<text x="34" y="79.7">RESET</text>
<text x="36.1" y="82.2">GND</text>
<text x="44.8" y="78.4">15</text>
<text x="44.8" y="80.9">16</text>
<text x="44.8" y="83.5">17</text>
<text x="36.7" y="84.7">DB0</text>
<text x="36.7" y="89.8">DB2</text>
<text x="37" y="87.3">DB1</text>
<text x="44.8" y="86">18</text>
<text x="44.8" y="88.5">19</text>
<text x="36.7" y="94.9">DB4</text>
<text x="36.8" y="92.3">DB3</text>
<text x="44.8" y="91.1">20</text>
<text x="44.8" y="93.6">21</text>
<text x="36.7" y="99.9">DB6</text>
<text x="36.8" y="97.4">DB5</text>
<text x="44.8" y="96.1">22</text>
<text x="44.8" y="98.7">23</text>
<text x="44.8" y="101.2">24</text>
<text x="36.7" y="102.5">DB7</text>
<text x="36.7" y="107.5">DB9</text>
<text x="36.8" y="105">DB8</text>
<text x="44.8" y="103.7">25</text>
<text x="44.8" y="106.3">26</text>
<text x="35.6" y="110.1">DB10</text>
<text x="35.8" y="112.6">DB11</text>
<text x="44.8" y="108.8">27</text>
<text x="44.8" y="111.3">28</text>
<text x="44.8" y="113.9">29</text>
<text x="35.6" y="115.1">DB12</text>
<text x="35.7" y="117.7">DB13</text>
<text x="44.8" y="116.4">30</text>
<text x="44.8" y="119">31</text>
<text x="34.8" y="125.4">LEDA</text>
<text x="35.6" y="120.3">DB14</text>
<text x="35.6" y="122.8">DB15</text>
<text x="44.8" y="121.6">32</text>
<text x="44.8" y="124.1">33</text>
<text x="34.8" y="127.9">LEDK</text>
<text x="34.8" y="130.4">LEDK</text>
<text x="44.8" y="126.6">34</text>
<text x="44.8" y="129.2">35</text>
<text x="44.8" y="131.7">36</text>
<text x="34.8" y="133">LEDK</text>
<text x="36.1" y="135.5">GND</text>
<text x="44.8" y="134.2">37</text>
<text x="44.8" y="136.8">38</text>
<text x="33.5" y="142.9" transform="rotate(-90 33.5 142.9)">GND</text>
<text x="37.1" y="138">IM0</text>
<text x="37.1" y="143.1">IM2</text>
<text x="37.3" y="140.6">IM1</text>
<text x="44.8" y="139.3">39</text>
<text x="44.8" y="141.8">40</text>
<text x="32.2" y="148.8" transform="rotate(-90 32.2 148.8)">41</text>
</g>
<g font-size="2.3" fill="#f00">
<text x="73.1" y="45.9">RST</text>
<text x="73.1" y="43.4">IRQ</text>
<text x="106.6" y="50.9">SDA</text>
<text x="106.6" y="48.4">SCL</text>
<text x="55.7" y="64.6">CS</text>
<text x="55.7" y="69.6">DC</text>
<text x="55.7" y="67.2">CLK</text>
<text x="55.7" y="74.6">DIN</text>
<text x="55.7" y="79.7">RST</text>
<text x="222.2" y="104.6">BT4</text>
<text x="222.3" y="107.1">BT3</text>
<text x="222.3" y="109.6">BT2</text>
<text x="222.4" y="112.1">BT1</text>
<text x="149.3" y="147.4">BL</text>
</g>
<g font-size="1.9" fill="#00f">
<text x="45.8" y="41">FPC1</text>
<text x="29.3" y="106.3" transform="rotate(-90 29.3 106.3)">3.2 INCH TFT LCD</text>
</g>
<text font-size=".3" fill="#800000" x="269.5" y="81.6">GND</text>
</svg>
